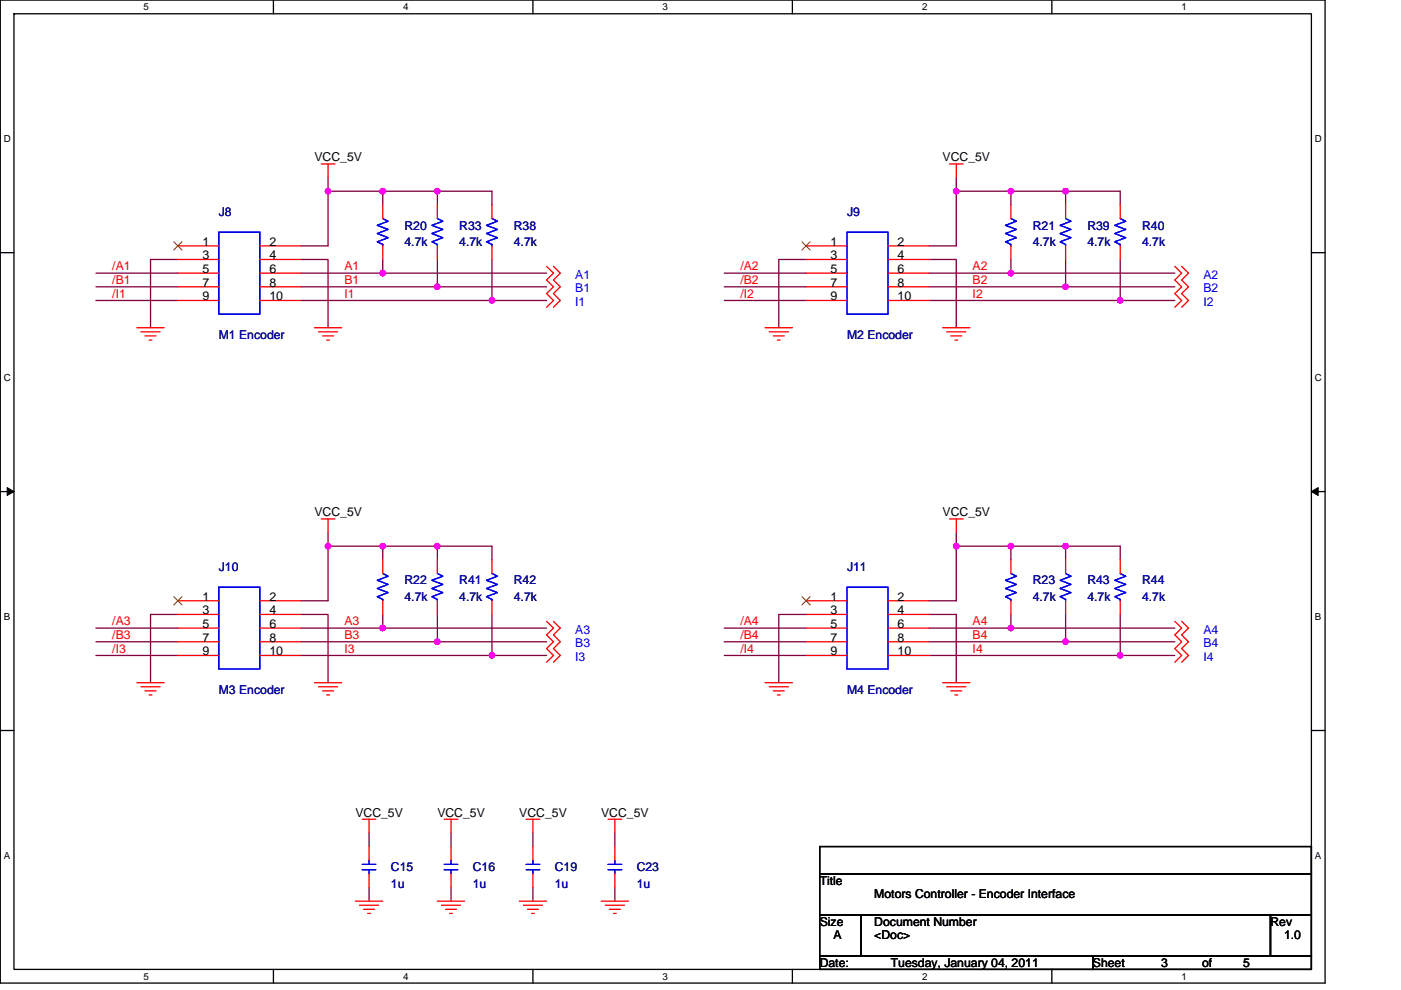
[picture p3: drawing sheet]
<svg xmlns="http://www.w3.org/2000/svg" width="297mm" height="210mm" viewBox="0 0 297 210" stroke-linecap="round" stroke-linejoin="round" font-family="sans-serif">
<path d="M.1 0h280.8v208.5h-280.8zM3 2.9h275v202.7h-275z" fill="none" stroke="#000" stroke-width=".28"/>
<g fill="#fff">
<path d="M30.5 .3h1.1v2.3h-1.1z"/>
<path d="M30.5 205.9h1.1v2.3h-1.1z"/>
</g>
<path d="M58 0v2.9M58 205.6v2.9" fill="none" stroke="#000" stroke-width=".28"/>
<g fill="#fff">
<path d="M85.5 .3h1.1v2.3h-1.1z"/>
<path d="M85.5 205.9h1.1v2.3h-1.1z"/>
</g>
<path d="M113 0v2.9M113 205.6v2.9" fill="none" stroke="#000" stroke-width=".28"/>
<g fill="#fff">
<path d="M140.5 .3h1.1v2.3h-1.1z"/>
<path d="M140.5 205.9h1.1v2.3h-1.1z"/>
</g>
<path d="M168 0v2.9M168 205.6v2.9" fill="none" stroke="#000" stroke-width=".28"/>
<g fill="#fff">
<path d="M195.5 .3h1.2v2.3h-1.2z"/>
<path d="M195.5 205.9h1.2v2.3h-1.2z"/>
</g>
<path d="M223 0v2.9M223 205.6v2.9" fill="none" stroke="#000" stroke-width=".28"/>
<g fill="#fff">
<path d="M250.5 .3h1.2v2.3h-1.2z"/>
<path d="M250.5 205.9h1.2v2.3h-1.2z"/>
<path d="M.8 28.3h1.5v2.3h-1.5z"/>
<path d="M278.8 28.3h1.5v2.3h-1.5z"/>
<path d="M.8 78.9h1.5v2.3h-1.5z"/>
<path d="M278.8 78.9h1.5v2.3h-1.5z"/>
</g>
<path d="M.1 53.6h2.9M278 53.6h2.9" fill="none" stroke="#000" stroke-width=".28"/>
<g fill="#fff">
<path d="M.8 129.6h1.4v2.3h-1.4z"/>
<path d="M278.8 129.6h1.4v2.3h-1.4z"/>
</g>
<path d="M.1 104.3h2.9M278 104.3h2.9" fill="none" stroke="#000" stroke-width=".28"/>
<path d="M1.5 103.4l1.5 .9-1.5 .8zM278 104.3l1.5-.9v1.7z" fill="#000" stroke="#000" stroke-width=".21"/>
<g fill="#fff">
<path d="M.8 180.3h1.4v2.3h-1.4z"/>
<path d="M278.8 180.3h1.4v2.3h-1.4z"/>
</g>
<path d="M.1 154.9h2.9M278 154.9h2.9M173.8 179.6h104.2v5.7h-104.2zM173.8 194h8.7v8.7h-8.7zM173.8 185.3h104.2v8.7h-104.2zM182.5 194h86.9v8.7h-86.9zM269.4 194h8.6v8.7h-8.6zM173.8 202.7h57.9v2.9h-57.9zM231.7 202.7h46.3v2.9h-46.3z" fill="none" stroke="#000" stroke-width=".28"/>
<g fill="none" stroke="#800040" stroke-width=".28">
<path d="M69.6 37.7v2.9M202.8 37.7v2.9M20.3 57.9h17.4M37.7 55h-5.8v14.5M63.8 55h5.8v14.5M63.8 57.9h17.3M69.6 40.6h11.5M69.6 40.6v11.6h-5.8M81.1 55v2.9M81.1 57.9h34.8M81.1 40.6v2.9M81.1 40.6h11.6"/>
<path d="M92.7 40.6v2.9M92.7 40.6h11.6v2.9M92.7 55v5.8M104.3 55v8.7M153.5 57.9h17.4M170.9 55h-5.8v14.5M197 55h5.8v14.5M197 57.9h17.3M202.8 40.6v11.6h-5.8M202.8 40.6h11.5M214.3 57.9h34.8M214.3 55v2.9"/>
<path d="M214.3 40.6v2.9M214.3 40.6h11.6M225.9 55v5.8M225.9 40.6v2.9M225.9 40.6h11.6v2.9M237.5 55v8.7M20.3 60.8h17.4M20.3 63.7h17.4M63.8 63.7h40.5M63.8 60.8h28.9M92.7 60.8h23.2M104.3 63.7h11.6"/>
<path d="M153.5 60.8h17.4M153.5 63.7h17.4M197 63.7h40.5M197 60.8h28.9M225.9 60.8h23.2M237.5 63.7h11.6M69.6 115.8v11.6h-5.8M69.6 112.9v2.9M69.6 115.8h11.5M81.1 115.8v2.9M81.1 115.8h11.6M92.7 115.8h11.6v2.9"/>
<path d="M92.7 115.8v2.9M202.8 115.8v11.6h-5.8M202.8 115.8h11.5M202.8 112.9v2.9M214.3 115.8v2.9M214.3 115.8h11.6M225.9 115.8v2.9M225.9 115.8h11.6v2.9M20.3 133.2h17.4M20.3 136.1h17.4M20.3 139h17.4M37.7 130.3h-5.8v14.5"/>
<path d="M63.8 139h40.5M63.8 130.3h5.8v14.5M63.8 136.1h28.9M63.8 133.2h17.3M81.1 133.2h34.8M81.1 130.3v2.9M92.7 136.1h23.2M92.7 130.3v5.8M104.3 130.3v8.7M104.3 139h11.6M153.5 133.2h17.4M153.5 136.1h17.4"/>
<path d="M153.5 139h17.4M170.9 130.3h-5.8v14.5M197 130.3h5.8v14.5M197 139h40.5M197 133.2h17.3M197 136.1h28.9M214.3 133.2h34.8M214.3 130.3v2.9M225.9 136.1h23.2M225.9 130.3v5.8M237.5 130.3v8.7M237.5 139h11.6"/>
<path d="M78.2 176.7v2.9M95.6 176.7v2.9M113 176.7v2.9M130.4 176.7v2.9M78.2 188.2v2.9M95.6 188.2v2.9M113 188.2v2.9M130.4 188.2v2.9"/>
</g>
<g fill="#f0f" stroke="#f0f" stroke-width=".28">
<circle cx="92.7" cy="60.8" r=".57"/>
<circle cx="81.1" cy="57.9" r=".57"/>
<circle cx="225.9" cy="60.8" r=".57"/>
<circle cx="225.9" cy="136.1" r=".57"/>
<circle cx="237.5" cy="139" r=".57"/>
<circle cx="214.3" cy="133.2" r=".57"/>
<circle cx="92.7" cy="136.1" r=".57"/>
<circle cx="104.3" cy="139" r=".57"/>
<circle cx="104.3" cy="63.7" r=".57"/>
<circle cx="81.1" cy="40.6" r=".57"/>
<circle cx="69.6" cy="40.6" r=".57"/>
<circle cx="92.7" cy="40.6" r=".57"/>
<circle cx="214.3" cy="57.9" r=".57"/>
<circle cx="237.5" cy="63.7" r=".57"/>
<circle cx="214.3" cy="40.6" r=".57"/>
<circle cx="202.8" cy="40.6" r=".57"/>
<circle cx="225.9" cy="40.6" r=".57"/>
<circle cx="81.1" cy="115.8" r=".57"/>
<circle cx="69.6" cy="115.8" r=".57"/>
<circle cx="92.7" cy="115.8" r=".57"/>
<circle cx="81.1" cy="133.2" r=".57"/>
<circle cx="214.3" cy="115.8" r=".57"/>
<circle cx="202.8" cy="115.8" r=".57"/>
<circle cx="225.9" cy="115.8" r=".57"/>
</g>
<g fill="none" stroke="#f00" stroke-width=".28">
<path d="M68.1 34.8h2.9M69.6 34.8v2.9M201.3 34.8h2.9M202.8 34.8v2.9M37.7 52.2h8.7M37.7 55h8.7M37.7 57.9h8.7M55.1 52.2h8.7M55.1 55h8.7M55.1 57.9h8.7M81.1 43.5v2.9M81.1 52.2v2.8"/>
<path d="M92.7 43.5v2.9M92.7 52.2v2.8M104.3 43.5v2.9M104.3 52.2v2.8M115.9 56.5l1.4 1.4-1.4 1.5 1.4 1.4-1.4 1.5 1.4 1.4-1.4 1.5M117.3 56.5l1.5 1.4-1.5 1.5 1.5 1.4-1.5 1.5 1.5 1.4-1.5 1.5M170.9 52.2h8.7M170.9 55h8.7M170.9 57.9h8.7M188.3 52.2h8.7M188.3 55h8.7M188.3 57.9h8.7"/>
<path d="M214.3 43.5v2.9M214.3 52.2v2.8M225.9 43.5v2.9M225.9 52.2v2.8M237.5 43.5v2.9M237.5 52.2v2.8M249.1 56.5l1.4 1.4-1.4 1.5 1.4 1.4-1.4 1.5 1.4 1.4-1.4 1.5M250.5 56.5l1.5 1.4-1.5 1.5 1.5 1.4-1.5 1.5 1.5 1.4-1.5 1.5M29 69.5h5.8M29.9 70.4h4M30.8 71.2h2.3M31.6 72.1h.6"/>
<path d="M37.7 60.8h8.7M37.7 63.7h8.7M55.1 60.8h8.7M55.1 63.7h8.7M66.7 69.5h5.8M67.5 70.4h4.1M68.4 71.2h2.3M69.3 72.1h.5M162.2 69.5h5.8M163.1 70.4h4M164 71.2h2.3M164.8 72.1h.6"/>
<path d="M170.9 60.8h8.7M170.9 63.7h8.7M188.3 60.8h8.7M188.3 63.7h8.7M199.9 69.5h5.8M200.7 70.4h4.1M201.6 71.2h2.3M202.5 72.1h.5M68.1 110.1h2.9M69.6 110.1v2.8M81.1 118.7v2.9M92.7 118.7v2.9"/>
<path d="M104.3 118.7v2.9M201.3 110.1h2.9M202.8 110.1v2.8M214.3 118.7v2.9M225.9 118.7v2.9M237.5 118.7v2.9M37.7 127.4h8.7M37.7 130.3h8.7M37.7 133.2h8.7M37.7 136.1h8.7M37.7 139h8.7M55.1 127.4h8.7"/>
<path d="M55.1 130.3h8.7M55.1 133.2h8.7M55.1 136.1h8.7M55.1 139h8.7M81.1 127.4v2.9M92.7 127.4v2.9M104.3 127.4v2.9M115.9 131.8l1.4 1.4-1.4 1.5 1.4 1.4-1.4 1.5 1.4 1.4-1.4 1.5M117.3 131.8l1.5 1.4-1.5 1.5 1.5 1.4-1.5 1.5 1.5 1.4-1.5 1.5M170.9 127.4h8.7M170.9 130.3h8.7M170.9 133.2h8.7"/>
<path d="M170.9 136.1h8.7M170.9 139h8.7M188.3 127.4h8.7M188.3 130.3h8.7M188.3 133.2h8.7M188.3 136.1h8.7M188.3 139h8.7M214.3 127.4v2.9M225.9 127.4v2.9M237.5 127.4v2.9M249.1 131.8l1.4 1.4-1.4 1.5 1.4 1.4-1.4 1.5 1.4 1.4-1.4 1.5M250.5 131.8l1.5 1.4-1.5 1.5 1.5 1.4-1.5 1.5 1.5 1.4-1.5 1.5"/>
<path d="M29 144.8h5.8M29.9 145.7h4M30.8 146.5h2.3M31.6 147.4h.6M66.7 144.8h5.8M67.5 145.7h4.1M68.4 146.5h2.3M69.3 147.4h.5M162.2 144.8h5.8M163.1 145.7h4M164 146.5h2.3M164.8 147.4h.6"/>
<path d="M199.9 144.8h5.8M200.7 145.7h4.1M201.6 146.5h2.3M202.5 147.4h.5M76.8 173.8h2.9M78.2 173.8v2.9M78.2 179.6v2.9M94.2 173.8h2.9M95.6 173.8v2.9M95.6 179.6v2.9M111.5 173.8h2.9M113 173.8v2.9"/>
<path d="M113 179.6v2.9M128.9 173.8h2.9M130.4 173.8v2.9M130.4 179.6v2.9M75.4 191.1h5.7M76.2 192h4.1M77.1 192.9h2.3M78 193.7h.5M78.2 185.3v2.9M92.7 191.1h5.8M93.6 192h4M94.5 192.9h2.3"/>
<path d="M95.3 193.7h.6M95.6 185.3v2.9M110.1 191.1h5.8M111 192h4M111.8 192.9h2.3M112.7 193.7h.6M113 185.3v2.9M127.5 191.1h5.8M128.3 192h4.1M129.2 192.9h2.3M130.1 193.7h.6M130.4 185.3v2.9"/>
</g>
<g fill="none" stroke="#00f" stroke-width=".28">
<path d="M46.4 49.3h8.7v17.3h-8.7zM81.1 46.4l1.2 .5-2.3 .9 2.3 .9-2.3 .8 2.3 .9-2.3 .9 1.1 .6v.3M92.7 46.4l1.2 .5-2.3 .9 2.3 .9-2.3 .8 2.3 .9-2.3 .9 1.1 .6v.3M104.3 46.4l1.2 .5-2.4 .9 2.4 .9-2.4 .8 2.4 .9-2.4 .9 1.2 .6v.3M179.6 49.3h8.7v17.3h-8.7zM214.3 46.4l1.2 .5-2.3 .9 2.3 .9-2.3 .8 2.3 .9-2.3 .9 1.1 .6v.3M225.9 46.4l1.2 .5-2.3 .9 2.3 .9-2.3 .8 2.3 .9-2.3 .9 1.1 .6v.3M237.5 46.4l1.2 .5-2.4 .9 2.4 .9-2.4 .8 2.4 .9-2.4 .9 1.2 .6v.3M46.4 124.5h8.7v17.4h-8.7zM81.1 121.6l1.2 .6-2.3 .9 2.3 .9-2.3 .8 2.3 .9-2.3 .9 1.1 .5v.3M92.7 121.6l1.2 .6-2.3 .9 2.3 .9-2.3 .8 2.3 .9-2.3 .9 1.1 .5v.3M104.3 121.6l1.2 .6-2.4 .9 2.4 .9-2.4 .8 2.4 .9-2.4 .9 1.2 .5v.3"/>
<path d="M179.6 124.5h8.7v17.4h-8.7zM214.3 121.6l1.2 .6-2.3 .9 2.3 .9-2.3 .8 2.3 .9-2.3 .9 1.1 .5v.3M225.9 121.6l1.2 .6-2.3 .9 2.3 .9-2.3 .8 2.3 .9-2.3 .9 1.1 .5v.3M237.5 121.6l1.2 .6-2.4 .9 2.4 .9-2.4 .8 2.4 .9-2.4 .9 1.2 .5v.3M76.8 184.5h2.9M76.8 183.3h2.9M78.2 182.5v.8M78.2 184.5v.8M94.2 184.5h2.9M94.2 183.3h2.9M95.6 182.5v.8M95.6 184.5v.8"/>
<path d="M111.5 184.5h2.9M111.5 183.3h2.9M113 182.5v.8M113 184.5v.8M128.9 184.5h2.9M128.9 183.3h2.9M130.4 182.5v.8M130.4 184.5v.8"/>
</g>
<path d="M36.8 51.3l1.8 1.7M38.6 51.3l-1.8 1.7M170 51.3l1.8 1.7M171.8 51.3l-1.8 1.7M36.8 126.6l1.8 1.7M38.6 126.6l-1.8 1.7M170 126.6l1.8 1.7M171.8 126.6l-1.8 1.7" fill="none" stroke="#804000" stroke-width=".21"/>
<g font-size="2.6">
<text x="66.7" y="34.2">VCC_5V</text>
<text x="199.9" y="34.2">VCC_5V</text>
<text x="42.9" y="52.1">1</text>
<text x="57.1" y="52.1">2</text>
<text x="176.1" y="52.1">1</text>
<text x="190.3" y="52.1">2</text>
<text x="42.9" y="55">3</text>
<text x="42.9" y="57.9">5</text>
<text x="57.1" y="55">4</text>
<text x="57.1" y="57.9">6</text>
<text x="176.1" y="55">3</text>
<text x="176.1" y="57.9">5</text>
<text x="190.3" y="55">4</text>
<text x="190.3" y="57.9">6</text>
<text x="42.9" y="60.8">7</text>
<text x="42.9" y="63.7">9</text>
<text x="57.1" y="60.8">8</text>
<text x="57.1" y="63.7">10</text>
<text x="176.1" y="60.8">7</text>
<text x="176.1" y="63.7">9</text>
<text x="190.3" y="60.8">8</text>
<text x="190.3" y="63.7">10</text>
<text x="66.7" y="109.5">VCC_5V</text>
<text x="199.9" y="109.5">VCC_5V</text>
<text x="42.9" y="127.4">1</text>
<text x="42.9" y="130.3">3</text>
<text x="57.1" y="127.4">2</text>
<text x="57.1" y="130.3">4</text>
<text x="176.1" y="127.4">1</text>
<text x="176.1" y="130.3">3</text>
<text x="190.3" y="127.4">2</text>
<text x="190.3" y="130.3">4</text>
<text x="42.9" y="133.2">5</text>
<text x="42.9" y="136.1">7</text>
<text x="57.1" y="133.2">6</text>
<text x="57.1" y="136.1">8</text>
<text x="176.1" y="133.2">5</text>
<text x="176.1" y="136.1">7</text>
<text x="190.3" y="133.2">6</text>
<text x="190.3" y="136.1">8</text>
<text x="42.9" y="139">9</text>
<text x="57.1" y="139">10</text>
<text x="176.1" y="139">9</text>
<text x="190.3" y="139">10</text>
<text x="75.3" y="173.2">VCC_5V</text>
<text x="92.7" y="173.2">VCC_5V</text>
<text x="110.1" y="173.2">VCC_5V</text>
<text x="127.5" y="173.2">VCC_5V</text>
<text x="173.8" y="187.7">Title</text>
<text x="185.4" y="190.6">Motors Controller - Encoder Interface</text>
<text x="173.8" y="196.4">Size</text>
<text x="185.4" y="196.4">Document Number</text>
<text x="269.4" y="196.4">Rev</text>
<text x="176.7" y="199.3">A</text>
<text x="185.4" y="199.3">&lt;Doc&gt;</text>
<text x="272.2" y="199.3">1.0</text>
<text x="173.8" y="205">Date:</text>
<text x="188.9" y="205">Tuesday, January 04, 2011</text>
<text x="231.7" y="205">Sheet</text>
<text x="246.2" y="205">3</text>
<text x="254.9" y="205">of</text>
<text x="263.6" y="205">5</text>
</g>
<g font-size="2.6" fill="#000080">
<text x="46.4" y="45.8">J8</text>
<text x="179.6" y="45.8">J9</text>
<text x="85.8" y="48.7">R20</text>
<text x="85.8" y="52.2">4.7k</text>
<text x="97.4" y="48.7">R33</text>
<text x="97.4" y="52.2">4.7k</text>
<text x="108.9" y="48.7">R38</text>
<text x="108.9" y="52.2">4.7k</text>
<text x="219" y="48.7">R21</text>
<text x="219" y="52.2">4.7k</text>
<text x="230.5" y="48.7">R39</text>
<text x="230.5" y="52.2">4.7k</text>
<text x="242.1" y="48.7">R40</text>
<text x="242.1" y="52.2">4.7k</text>
<text x="46.4" y="71.8">M1 Encoder</text>
<text x="179.6" y="71.8">M2 Encoder</text>
<text x="46.4" y="121.1">J10</text>
<text x="85.8" y="124">R22</text>
<text x="97.4" y="124">R41</text>
<text x="108.9" y="124">R42</text>
<text x="179.6" y="121.1">J11</text>
<text x="219" y="124">R23</text>
<text x="230.5" y="124">R43</text>
<text x="242.1" y="124">R44</text>
<text x="85.8" y="127.4">4.7k</text>
<text x="97.4" y="127.4">4.7k</text>
<text x="108.9" y="127.4">4.7k</text>
<text x="219" y="127.4">4.7k</text>
<text x="230.5" y="127.4">4.7k</text>
<text x="242.1" y="127.4">4.7k</text>
<text x="46.4" y="147.1">M3 Encoder</text>
<text x="179.6" y="147.1">M4 Encoder</text>
<text x="82.9" y="184.8">C15</text>
<text x="100.2" y="184.8">C16</text>
<text x="117.6" y="184.8">C19</text>
<text x="135" y="184.8">C23</text>
<text x="82.9" y="188.3">1u</text>
<text x="100.2" y="188.3">1u</text>
<text x="117.6" y="188.3">1u</text>
<text x="135" y="188.3">1u</text>
</g>
<g font-size="2.6" fill="#f00">
<text x="23.8" y="57.4">/A1</text>
<text x="73" y="57.4">A1</text>
<text x="157" y="57.4">/A2</text>
<text x="206.2" y="57.4">A2</text>
<text x="23.8" y="60.3">/B1</text>
<text x="23.8" y="63.2">/I1</text>
<text x="73" y="60.3">B1</text>
<text x="73" y="63.2">I1</text>
<text x="157" y="60.3">/B2</text>
<text x="157" y="63.2">/I2</text>
<text x="206.2" y="63.2">I2</text>
<text x="206.2" y="60.3">B2</text>
<text x="23.8" y="132.7">/A3</text>
<text x="23.8" y="135.6">/B3</text>
<text x="73" y="132.7">A3</text>
<text x="73" y="135.6">B3</text>
<text x="157" y="132.7">/A4</text>
<text x="157" y="135.6">/B4</text>
<text x="206.2" y="132.7">A4</text>
<text x="206.2" y="135.6">B4</text>
<text x="23.8" y="138.5">/I3</text>
<text x="73" y="138.5">I3</text>
<text x="157" y="138.5">/I4</text>
<text x="206.2" y="138.5">I4</text>
</g>
<g font-size="2.6" fill="#00f">
<text x="122" y="59.1">A1</text>
<text x="255.2" y="59.1">A2</text>
<text x="122" y="62">B1</text>
<text x="122" y="64.9">I1</text>
<text x="255.2" y="62">B2</text>
<text x="255.2" y="64.9">I2</text>
<text x="122" y="134.4">A3</text>
<text x="122" y="137.3">B3</text>
<text x="255.2" y="134.4">A4</text>
<text x="255.2" y="137.3">B4</text>
<text x="122" y="140.2">I3</text>
<text x="255.2" y="140.2">I4</text>
</g>
<g font-size="2.1">
<text x="30.5" y="2.2">5</text>
<text x="85.5" y="2.2">4</text>
<text x="140.5" y="2.2">3</text>
<text x="195.5" y="2.2">2</text>
<text x="250.5" y="2.2">1</text>
<text x=".8" y="30.1">D</text>
<text x="278.8" y="30.1">D</text>
<text x=".8" y="80.8">C</text>
<text x="278.8" y="80.8">C</text>
<text x=".8" y="131.4">B</text>
<text x="278.8" y="131.4">B</text>
<text x=".8" y="182.1">A</text>
<text x="278.8" y="182.1">A</text>
<text x="30.5" y="207.8">5</text>
<text x="85.5" y="207.8">4</text>
<text x="140.5" y="207.8">3</text>
<text x="195.5" y="207.8">2</text>
<text x="250.5" y="207.8">1</text>
</g>
</svg>
